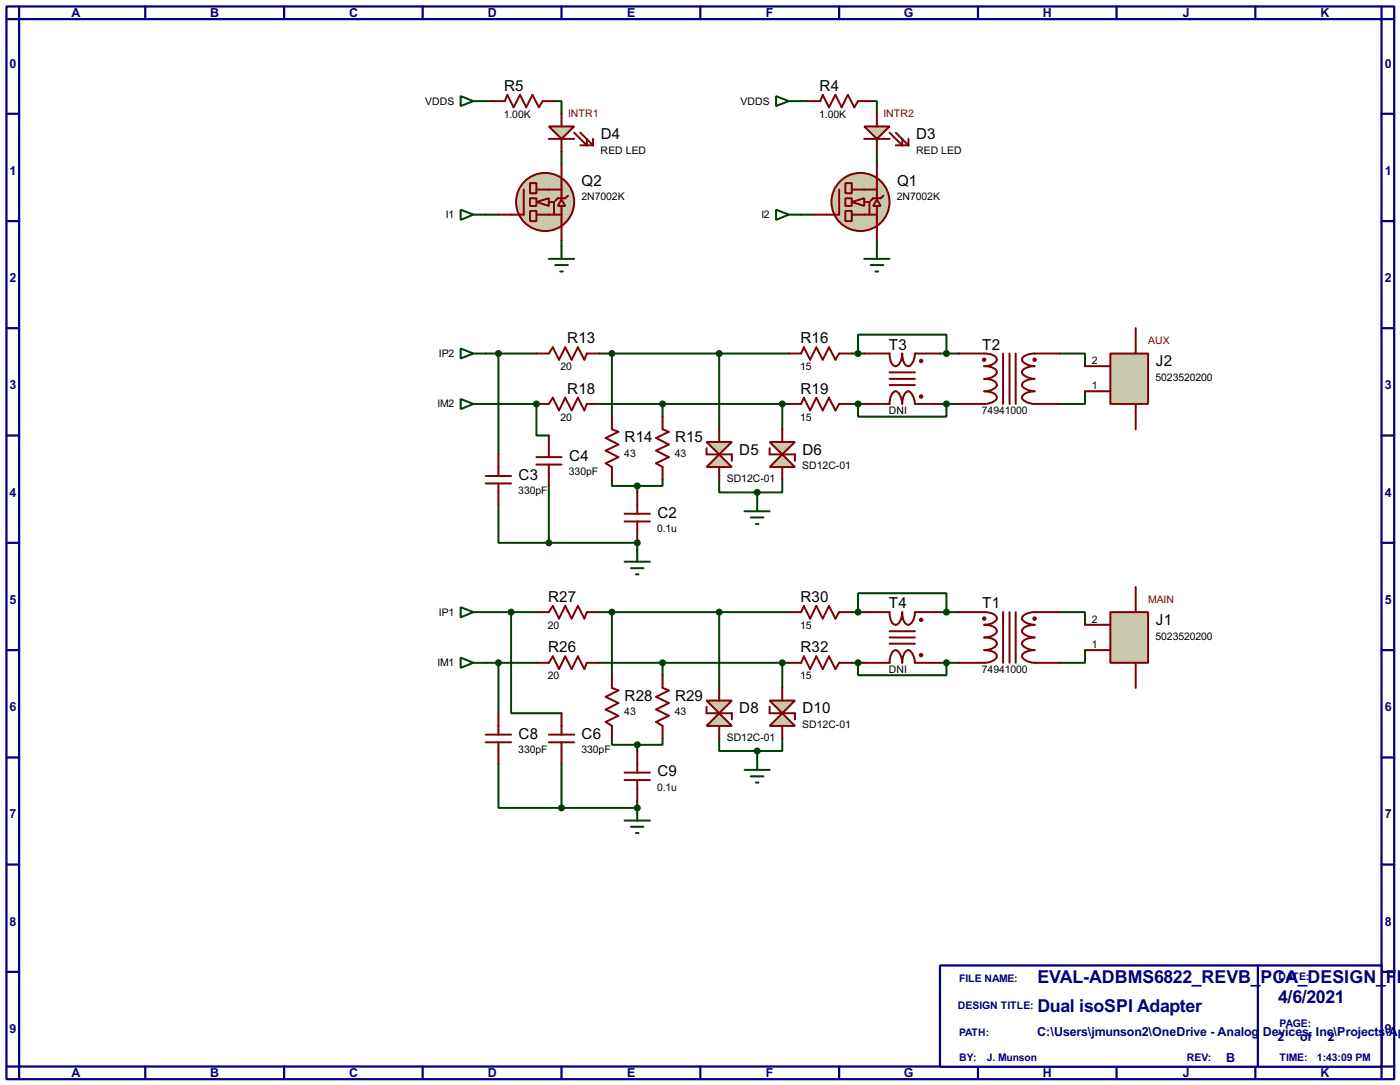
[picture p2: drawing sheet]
<svg xmlns="http://www.w3.org/2000/svg" width="282mm" height="218mm" viewBox="0 0 282 218" stroke-linecap="round" stroke-linejoin="round" font-family="sans-serif">
<g fill="none" stroke="#000080" stroke-width=".45">
<path d="M1.3 1.3h279.4v215.9h-279.4zM3.9 3.9h274.3v210.8h-274.3zM3.9 1.3v2.6h-2.6M29.3 1.3v2.6M57.2 1.3v2.6M85.1 1.3v2.6M113.1 1.3v2.6M141 1.3v2.6M169 1.3v2.6M196.9 1.3v2.6M224.8 1.3v2.6M252.8 1.3v2.6"/>
<path d="M278.2 1.3v2.6h2.5M1.3 22.9h2.6M278.2 22.9h2.5M1.3 44.5h2.6M278.2 44.5h2.5M1.3 66.1h2.6M278.2 66.1h2.5M1.3 87.7h2.6M278.2 87.7h2.5M1.3 109.3h2.6M278.2 109.3h2.5M1.3 130.9h2.6"/>
<path d="M278.2 130.9h2.5M1.3 152.5h2.6M278.2 152.5h2.5M1.3 174h2.6M278.2 174h2.5M1.3 195.6h2.6M278.2 195.6h2.5M1.3 214.7h2.6v2.5M29.3 214.7v2.5M57.2 214.7v2.5M85.1 214.7v2.5M113.1 214.7v2.5"/>
<path d="M141 214.7v2.5M169 214.7v2.5M196.9 214.7v2.5M224.8 214.7v2.5M252.8 214.7v2.5M280.7 214.7h-2.5v2.5"/>
</g>
<path d="M189.3 194.3h88.9v20.4h-88.9z" fill="#fff" stroke="#000080" stroke-width=".45"/>
<path d="M253.3 194.3v20.4" fill="none" stroke="#000080" stroke-width=".45"/>
<g fill="none" stroke="#004000" stroke-width=".4">
<path d="M108 123.2h-5.1v20.4h10.2M108 133.4h-7.6v10.2M120.7 133.4h38.1M120.7 123.2h38.1M123.2 123.2v12.7M133.4 133.4v2.5M144.8 123.2v15.3M157.5 133.4v5.1M123.2 148.6v1.3h5.1M128.3 149.9v1.3M133.4 148.6v1.3h-5.1M144.8 148.6v2.6h7.7"/>
<path d="M152.5 151.2v1.3M157.5 148.6v2.6h-5M128.3 161.3v1.3"/>
</g>
<circle cx="128.3" cy="162.6" r=".2" fill="#004000"/>
<g fill="none" stroke="#004000" stroke-width=".4">
<path d="M108 71.2h-7.6v20.3M120.7 81.3h38.1M123.2 96.6v1.2h5.1M128.3 97.8v1.3M133.4 96.6v1.2h-5.1M133.4 81.3v2.6M144.8 96.6v2.5h7.7M152.5 99.1v1.3M157.5 96.6v2.5h-5M157.5 81.3v5.1M213.4 123.2h5.1v2.6M218.5 130.9v2.5h-5.1"/>
<path d="M100.4 153.7v8.9h12.7M113.1 153.7v8.9M113.1 162.6h15.2"/>
</g>
<circle cx="108" cy="81.3" r=".2" fill="#004000"/>
<path d="M97.8 71.2h2.6M213.4 71.2h5.1v2.5M218.5 78.8v2.5h-5.1M97.8 81.3h10.2v6.4h2.5M110.5 97.8v11.5h-10.1v-7.6M128.3 109.3v1.2M97.8 133.4h2.6M97.8 123.2h5.1" fill="none" stroke="#004000" stroke-width=".4"/>
<circle cx="128.3" cy="109.3" r=".2" fill="#004000"/>
<g fill="none" stroke="#004000" stroke-width=".4">
<path d="M97.8 20.4h1.3M111.8 20.4h1.3v2.5M113.1 30.5v2.6M161.3 20.4h1.3M175.3 20.4h1.3v2.5M176.6 30.5v2.6M97.8 43.2h2.6M113.1 48.3v1.3M161.3 43.2h2.6M176.6 48.3v1.3M120.7 71.2h38.1M123.2 71.2v12.7"/>
<path d="M144.8 71.2v15.2M171.5 71.2h2.5M172.8 71.2v-3.8h17.8v3.8M189.3 71.2h3.8M171.5 81.3h2.5M172.8 81.3v2.6h17.8v-2.6M189.3 81.3h3.8M110.5 109.3h17.8M171.5 123.2h2.5M171.5 133.4h2.5M172.8 123.2v-3.8h17.8v3.8M172.8 133.4v2.5h17.8v-2.5"/>
<path d="M189.3 123.2h3.8M189.3 133.4h3.8M125.8 165.2h5.1M127.1 166.4h2.5M128.1 167.7h.5M128.3 162.6v2.6"/>
</g>
<path d="M123.2 135.9v2.6l1.3 .5-2.5 1.3 2.5 1.2-2.5 1.3 2.5 1.3-2.5 1.2 1.2 .8v2.5M133.4 135.9v2.6l1.3 .5-2.6 1.3 2.6 1.2-2.6 1.3 2.6 1.3-2.6 1.2 1.3 .8v2.5M158.8 133.4h2.5l.6-1.3 1.2 2.6 1.3-2.6 1.3 2.6 1.2-2.6 1.3 2.6 .8-1.3h2.5M158.8 123.2h2.5l.6-1.2 1.2 2.5 1.3-2.5 1.3 2.5 1.2-2.5 1.3 2.5 .8-1.3h2.5M125.8 157h5.1M125.8 155.5h5.1M128.3 151.2v4.3M128.3 157v4.3" fill="none" stroke="#800000" stroke-width=".4"/>
<circle cx="128.3" cy="149.9" r=".5" fill="#004000" stroke="#004000" stroke-width=".4"/>
<path d="M223.6 123.2h7.6v10.2h-7.6z" fill="#c8c8aa" stroke="#800000" stroke-width=".4"/>
<path d="M228.7 118.2v5M218.5 130.9h5.1M218.5 125.8h5.1M228.7 133.4v5.1" fill="none" stroke="#800000" stroke-width=".4"/>
<path d="M149.9 155h5.1M151.2 156.3h2.5M152.2 157.5h.5M152.5 152.5v2.5" fill="none" stroke="#004000" stroke-width=".4"/>
<path d="M155 141h5.1l-2.6 2.6z" fill="#c8c8aa" stroke="#800000" stroke-width=".4"/>
<path d="M155 142.3v1.3h5.1v1.2" fill="none" stroke="#800000" stroke-width=".4"/>
<path d="M155 146.1l2.5-2.5 2.6 2.5z" fill="#c8c8aa" stroke="#800000" stroke-width=".4"/>
<path d="M157.5 138.5v2.5M157.5 146.1v2.5" fill="none" stroke="#800000" stroke-width=".4"/>
<path d="M142.3 141h5.1l-2.6 2.6z" fill="#c8c8aa" stroke="#800000" stroke-width=".4"/>
<path d="M142.3 142.3v1.3h5.1v1.2" fill="none" stroke="#800000" stroke-width=".4"/>
<path d="M142.3 146.1l2.5-2.5 2.6 2.5z" fill="#c8c8aa" stroke="#800000" stroke-width=".4"/>
<g fill="none" stroke="#800000" stroke-width=".4">
<path d="M108 123.2h2.5l.8-1.2 1.3 2.5 1.2-2.5 1.3 2.5 1.3-2.5 1.3 2.5 .5-1.3h2.5M108 133.4h2.5l.8-1.3 1.3 2.6 1.2-2.6 1.3 2.6 1.3-2.6 1.3 2.6 .5-1.3h2.5M144.8 138.5v2.5M179.1 133.4a2.31 2.31 0 0 1 1.3-2.5 2.61 2.61 0 0 1 1.3 2.5 2.31 2.31 0 0 1 1.2-2.5 2.7 2.7 0 0 1 1.3 2.5M179.1 123.2a2.91 2.91 0 0 0 .9 2.5 .93 .93 0 0 0 1.2-.6l.4-1.2 .1-.7a2.91 2.91 0 0 0 .8 2.5 .91 .91 0 0 0 1.2-.6l.4-1.2 .1-.7M179.1 128.3h5.1M179.1 129.6h5.1M179.1 127.1h5.1M97.8 149.4h5.1M97.8 147.9h5.1M100.4 143.6v4.3M100.4 149.4v4.3"/>
<path d="M110.5 149.4h5.1M110.5 147.9h5.1M113.1 143.6v4.3M113.1 149.4v4.3M144.8 146.1v2.5"/>
</g>
<g fill="#004000" stroke="#004000" stroke-width=".4">
<circle cx="152.4" cy="151.2" r=".5"/>
<circle cx="157.5" cy="133.4" r=".5"/>
<circle cx="144.8" cy="123.2" r=".5"/>
<circle cx="133.4" cy="133.4" r=".5"/>
<circle cx="123.2" cy="123.2" r=".5"/>
<circle cx="102.9" cy="123.2" r=".5"/>
<circle cx="100.3" cy="133.4" r=".5"/>
<circle cx="128.3" cy="162.6" r=".5"/>
<circle cx="113" cy="162.6" r=".5"/>
</g>
<g fill="#c8c8aa" stroke="#800000" stroke-width=".4">
<circle cx="185.5" cy="124.8" r=".25"/>
<circle cx="185.5" cy="131.9" r=".25"/>
</g>
<path d="M174 133.4h5.1M174 123.2h5.1M184.2 133.4h5.1M184.2 123.2h5.1M198.2 123.2a2.92 2.92 0 0 1 2.4 .9 .88 .88 0 0 1-.6 1.2l-1.1 .4-.7 .1a2.89 2.89 0 0 1 2.4 .9 .89 .89 0 0 1-.6 1.2l-1.1 .3-.7 .1a2.96 2.96 0 0 1 2.4 .9 .92 .92 0 0 1-.6 1.2l-1.1 .4-.7 .1a2.96 2.96 0 0 1 2.4 .8 .91 .91 0 0 1-.6 1.2l-1.1 .4-.7 .1M202 123.2v10.2M203.3 123.2v10.2M204.5 123.2v10.2M208.3 123.2a2.37 2.37 0 0 0-2.5 1.3 2.75 2.75 0 0 0 2.5 1.3 2.31 2.31 0 0 0-2.5 1.3 2.75 2.75 0 0 0 2.5 1.2 2.35 2.35 0 0 0-2.5 1.3 2.67 2.67 0 0 0 2.5 1.3 2.35 2.35 0 0 0-2.5 1.2 2.76 2.76 0 0 0 2.5 1.3" fill="none" stroke="#800000" stroke-width=".4"/>
<g fill="#c8c8aa" stroke="#800000" stroke-width=".4">
<circle cx="198.2" cy="124.5" r=".25"/>
<circle cx="208.3" cy="124.5" r=".25"/>
</g>
<path d="M158.8 71.2h2.5l.6-1.3 1.2 2.5 1.3-2.5 1.3 2.5 1.2-2.5 1.3 2.5 .8-1.2h2.5M123.2 83.9v2.5l1.3 .5-2.5 1.3 2.5 1.3-2.5 1.2 2.5 1.3-2.5 1.3 1.2 .7v2.6M128.3 99.1v4.3M133.4 83.9v2.5l1.3 .5-2.6 1.3 2.6 1.3-2.6 1.2 2.6 1.3-2.6 1.3 1.3 .7v2.6M158.8 81.3h2.5l.6-1.2 1.2 2.5 1.3-2.5 1.3 2.5 1.2-2.5 1.3 2.5 .8-1.3h2.5M125.8 105h5.1M125.8 103.4h5.1M128.3 105v4.3M193.1 123.2h5.1M193.1 133.4h5.1M208.3 123.2h5.1M208.3 133.4h5.1" fill="none" stroke="#800000" stroke-width=".4"/>
<circle cx="128.3" cy="97.8" r=".5" fill="#004000" stroke="#004000" stroke-width=".4"/>
<path d="M223.6 71.2h7.6v10.1h-7.6z" fill="#c8c8aa" stroke="#800000" stroke-width=".4"/>
<path d="M218.5 78.8h5.1M218.5 73.7h5.1M228.7 66.1v5.1M228.7 81.3v5.1" fill="none" stroke="#800000" stroke-width=".4"/>
<path d="M149.9 102.9h5.1M151.2 104.2h2.5M152.2 105.5h.5M152.5 100.4v2.5" fill="none" stroke="#004000" stroke-width=".4"/>
<path d="M155 89h5.1l-2.6 2.5z" fill="#c8c8aa" stroke="#800000" stroke-width=".4"/>
<path d="M155 90.2v1.3h5.1v1.3" fill="none" stroke="#800000" stroke-width=".4"/>
<path d="M155 94l2.5-2.5 2.6 2.5z" fill="#c8c8aa" stroke="#800000" stroke-width=".4"/>
<path d="M157.5 86.4v2.6M157.5 94v2.6" fill="none" stroke="#800000" stroke-width=".4"/>
<path d="M142.3 89h5.1l-2.6 2.5z" fill="#c8c8aa" stroke="#800000" stroke-width=".4"/>
<path d="M142.3 90.2v1.3h5.1v1.3" fill="none" stroke="#800000" stroke-width=".4"/>
<path d="M142.3 94l2.5-2.5 2.6 2.5z" fill="#c8c8aa" stroke="#800000" stroke-width=".4"/>
<g fill="none" stroke="#800000" stroke-width=".4">
<path d="M108 71.2h2.5l.8-1.3 1.3 2.5 1.2-2.5 1.3 2.5 1.3-2.5 1.3 2.5 .5-1.2h2.5M179.1 71.2a2.96 2.96 0 0 0 .9 2.4 .92 .92 0 0 0 1.2-.6l.4-1.1 .1-.7a2.96 2.96 0 0 0 .8 2.4 .91 .91 0 0 0 1.2-.6l.4-1.1 .1-.7M179.1 76.3h5.1M179.1 77.5h5.1M179.1 75h5.1M97.8 95.8h5.1M97.8 97.3h5.1M100.4 91.5v4.3M100.4 97.3v4.4M108 81.3h2.5l.8-1.2 1.3 2.5 1.2-2.5 1.3 2.5 1.3-2.5 1.3 2.5 .5-1.3h2.5M108 92h5.1M108 93.5h5.1"/>
<path d="M110.5 87.7v4.3M110.5 93.5v4.3M144.8 86.4v2.6M144.8 94v2.6M179.1 81.3a2.35 2.35 0 0 1 1.3-2.5 2.67 2.67 0 0 1 1.3 2.5 2.35 2.35 0 0 1 1.2-2.5 2.76 2.76 0 0 1 1.3 2.5"/>
</g>
<g fill="#004000" stroke="#004000" stroke-width=".4">
<circle cx="152.4" cy="99.1" r=".5"/>
<circle cx="157.5" cy="81.3" r=".5"/>
<circle cx="133.4" cy="81.3" r=".5"/>
<circle cx="100.3" cy="71.2" r=".5"/>
<circle cx="108" cy="81.3" r=".5"/>
</g>
<g fill="#c8c8aa" stroke="#800000" stroke-width=".4">
<circle cx="185.5" cy="72.7" r=".25"/>
<circle cx="185.5" cy="79.8" r=".25"/>
</g>
<path d="M174 71.2h5.1M184.2 71.2h5.1M198.2 71.2a2.96 2.96 0 0 1 2.4 .8 .92 .92 0 0 1-.6 1.3l-1.1 .3-.7 .1a2.96 2.96 0 0 1 2.4 .9 .91 .91 0 0 1-.6 1.2l-1.1 .4-.7 .1a2.96 2.96 0 0 1 2.4 .8 .88 .88 0 0 1-.6 1.2l-1.1 .4-.7 .1a2.92 2.92 0 0 1 2.4 .9 .88 .88 0 0 1-.6 1.2l-1.1 .3-.7 .1M202 71.2v10.1M203.3 71.2v10.1M204.5 71.2v10.1M208.3 71.2a2.35 2.35 0 0 0-2.5 1.2 2.67 2.67 0 0 0 2.5 1.3 2.35 2.35 0 0 0-2.5 1.3 2.76 2.76 0 0 0 2.5 1.3 2.35 2.35 0 0 0-2.5 1.2 2.75 2.75 0 0 0 2.5 1.3 2.37 2.37 0 0 0-2.5 1.3 2.75 2.75 0 0 0 2.5 1.2M174 81.3h5.1M184.2 81.3h5.1" fill="none" stroke="#800000" stroke-width=".4"/>
<g fill="#c8c8aa" stroke="#800000" stroke-width=".4">
<circle cx="198.2" cy="72.4" r=".25"/>
<circle cx="208.3" cy="72.4" r=".25"/>
</g>
<path d="M193.1 71.2h5.1M208.3 71.2h5.1M193.1 81.3h5.1M208.3 81.3h5.1" fill="none" stroke="#800000" stroke-width=".4"/>
<g fill="none" stroke="#004000" stroke-width=".4">
<path d="M92.8 42.2l2.5 1-2.5 1.1zM95.3 43.2h2.5M92.8 70.2l2.5 1-2.5 1zM95.3 71.2h2.5M92.8 80.3l2.5 1-2.5 1.1zM95.3 81.3h2.5M125.8 113.1h5.1M127.1 114.4h2.5M128.1 115.6h.5M128.3 110.5v2.6M92.8 132.4l2.5 1-2.5 1zM92.8 122.2l2.5 1-2.5 1.1z"/>
<path d="M95.3 133.4h2.5M95.3 123.2h2.5"/>
</g>
<g fill="#004000" stroke="#004000" stroke-width=".4">
<circle cx="110.5" cy="109.3" r=".5"/>
<circle cx="128.3" cy="109.3" r=".5"/>
<circle cx="123.2" cy="71.2" r=".5"/>
<circle cx="144.8" cy="71.2" r=".5"/>
</g>
<g fill="#c8c8aa" stroke="#800000" stroke-width=".4">
<path d="M108 40.7l2.5-.8v1.6z"/>
<circle cx="109.7" cy="40.7" r="5.9"/>
</g>
<path d="M106.7 36.9h1.3v2h-1.3z" fill="#c8c8aa" stroke="#800000" stroke-width=".4"/>
<path d="M105.5 38.2v5h-2.6M108 38.2h5.1M108 43.2h5.1M110.5 40.7h1.1v2.5" fill="none" stroke="#800000" stroke-width=".4"/>
<path d="M113.1 40.2l.7 1.3h-1.5z" fill="#c8c8aa" stroke="#800000" stroke-width=".4"/>
<path d="M113.1 35.9v4M114.4 39.4l-.6 .5h-1.5l-.5 .5M113.1 41.5v4.3" fill="none" stroke="#800000" stroke-width=".4"/>
<g fill="#c8c8aa" stroke="#800000" stroke-width=".4">
<path d="M106.7 39.9h1.3v1.6h-1.3z"/>
<path d="M106.7 42.5h1.3v2h-1.3z"/>
</g>
<path d="M113.1 33.1v2.5M100.4 43.2h2.5M113.1 45.8v2.5" fill="none" stroke="#800000" stroke-width=".4"/>
<path d="M92.8 19.4l2.5 1-2.5 1zM95.3 20.4h2.5M110.5 52.1h5.1M111.8 53.4h2.6M112.8 54.7h.5M113.1 49.6v2.5" fill="none" stroke="#004000" stroke-width=".4"/>
<path d="M110.5 25.5h5.1l-2.5 2.5z" fill="#c8c8aa" stroke="#800000" stroke-width=".4"/>
<path d="M99.1 20.4h2.6l.5-1.3 1.2 2.5 1.3-2.5 1.3 2.5 1.2-2.5 1.3 2.5 .8-1.2h2.5M110.5 28h5.1M113.1 22.9v2.6M113.1 28v2.5M115.6 26.7l2.6 2.6v-1.3M116.9 26.7l2.5 2.6M116.9 29.3h2.5M119.4 28v1.3" fill="none" stroke="#800000" stroke-width=".4"/>
<path d="M156.3 42.2l2.5 1-2.5 1.1zM158.8 43.2h2.5" fill="none" stroke="#004000" stroke-width=".4"/>
<g fill="#c8c8aa" stroke="#800000" stroke-width=".4">
<path d="M171.5 40.7l2.5-.8v1.6z"/>
<circle cx="173.2" cy="40.7" r="5.9"/>
</g>
<path d="M170.2 36.9h1.3v2h-1.3z" fill="#c8c8aa" stroke="#800000" stroke-width=".4"/>
<path d="M169 38.2v5h-2.6M171.5 38.2h5.1M171.5 43.2h5.1M174 40.7h1.1v2.5" fill="none" stroke="#800000" stroke-width=".4"/>
<path d="M176.6 40.2l.7 1.3h-1.5z" fill="#c8c8aa" stroke="#800000" stroke-width=".4"/>
<path d="M176.6 35.9v4M177.9 39.4l-.6 .5h-1.5l-.5 .5M176.6 41.5v4.3" fill="none" stroke="#800000" stroke-width=".4"/>
<g fill="#c8c8aa" stroke="#800000" stroke-width=".4">
<path d="M170.2 39.9h1.3v1.6h-1.3z"/>
<path d="M170.2 42.5h1.3v2h-1.3z"/>
</g>
<path d="M176.6 33.1v2.5M163.9 43.2h2.5M176.6 45.8v2.5" fill="none" stroke="#800000" stroke-width=".4"/>
<path d="M156.3 19.4l2.5 1-2.5 1zM158.8 20.4h2.5M174 52.1h5.1M175.3 53.4h2.6M176.3 54.7h.5M176.6 49.6v2.5" fill="none" stroke="#004000" stroke-width=".4"/>
<path d="M174 25.5h5.1l-2.5 2.5z" fill="#c8c8aa" stroke="#800000" stroke-width=".4"/>
<path d="M162.6 20.4h2.6l.5-1.3 1.2 2.5 1.3-2.5 1.3 2.5 1.2-2.5 1.3 2.5 .8-1.2h2.5M174 28h5.1M176.6 22.9v2.6M176.6 28v2.5M179.1 26.7l2.6 2.6v-1.3M180.4 26.7l2.5 2.6M180.4 29.3h2.5M182.9 28v1.3" fill="none" stroke="#800000" stroke-width=".4"/>
<g fill="#004000" stroke="#004000" stroke-width=".4">
<circle cx="172.7" cy="81.3" r=".5"/>
<circle cx="190.5" cy="81.3" r=".5"/>
<circle cx="190.5" cy="71.2" r=".5"/>
<circle cx="172.7" cy="71.2" r=".5"/>
<circle cx="172.7" cy="123.2" r=".5"/>
<circle cx="190.5" cy="123.2" r=".5"/>
<circle cx="190.5" cy="133.4" r=".5"/>
<circle cx="172.7" cy="133.4" r=".5"/>
</g>
<g font-size="4" fill="#000080">
<text x="208.9" y="197.9">EVAL-ADBMS6822_REVB_</text>
<text x="253.8" y="197.9">PCA_DESIGN_</text>
<text x="279" y="197.9">F</text>
<text x="281.2" y="197.9">I</text>
<text x="208.9" y="203.6">Dual isoSPI Adapter</text>
<text x="257.4" y="201.9">4/6/2021</text>
</g>
<g font-size="3.4">
<text x="101.5" y="18.3">R5</text>
<text x="165" y="18.3">R4</text>
<text x="121" y="28">D4</text>
<text x="184.5" y="28">D3</text>
<text x="117.1" y="37.4">Q2</text>
<text x="180.6" y="37.4">Q1</text>
<text x="114.2" y="69.1">R13</text>
<text x="161.2" y="69.1">R16</text>
<text x="179" y="70.4">T3</text>
<text x="197.8" y="70.4">T2</text>
<text x="232.7" y="73.7">J2</text>
<text x="114.2" y="79.3">R18</text>
<text x="161.2" y="79.3">R19</text>
<text x="125.8" y="88.9">R14</text>
<text x="135.9" y="88.9">R15</text>
<text x="114.6" y="92.8">C4</text>
<text x="148.9" y="91.5">D5</text>
<text x="161.6" y="91.5">D6</text>
<text x="104.4" y="96.6">C3</text>
<text x="132.4" y="104.2">C2</text>
<text x="110.4" y="121.2">R27</text>
<text x="161.2" y="121.2">R30</text>
<text x="179" y="122.4">T4</text>
<text x="197.8" y="122.4">T1</text>
<text x="232.7" y="125.8">J1</text>
<text x="110.4" y="131.3">R26</text>
<text x="161.2" y="131.3">R32</text>
<text x="125.8" y="141">R28</text>
<text x="135.9" y="141">R29</text>
<text x="148.9" y="143.6">D8</text>
<text x="161.6" y="143.6">D10</text>
<text x="104.4" y="148.7">C8</text>
<text x="117.1" y="148.7">C6</text>
<text x="132.4" y="156.3">C9</text>
</g>
<g font-size="2.8" fill="#000080">
<text x="14.4" y="3.4">A</text>
<text x="42.3" y="3.4">B</text>
<text x="70.3" y="3.4">C</text>
<text x="98.2" y="3.4">D</text>
<text x="126.2" y="3.4">E</text>
<text x="154.2" y="3.4">F</text>
<text x="181.9" y="3.4">G</text>
<text x="210" y="3.4">H</text>
<text x="238.1" y="3.4">J</text>
<text x="265.9" y="3.4">K</text>
<text x="1.9" y="13.6">0</text>
<text x="278.8" y="13.6">0</text>
<text x="1.9" y="35.2">1</text>
<text x="278.8" y="35.2">1</text>
<text x="1.9" y="56.8">2</text>
<text x="278.8" y="56.8">2</text>
<text x="1.9" y="78.3">3</text>
<text x="278.8" y="78.3">3</text>
<text x="1.9" y="100">4</text>
<text x="278.8" y="100">4</text>
<text x="1.9" y="121.6">5</text>
<text x="278.8" y="121.6">5</text>
<text x="1.9" y="143.1">6</text>
<text x="278.8" y="143.1">6</text>
<text x="1.9" y="164.7">7</text>
<text x="278.8" y="164.7">7</text>
<text x="1.9" y="186.3">8</text>
<text x="278.8" y="186.3">8</text>
<text x="1.9" y="207.9">9</text>
<text x="208.8" y="208.6">C:\Users\jmunson2\OneDrive - Analog</text>
<text x="254.2" y="208.6">Devices, Inc\Projects</text>
<text x="257.2" y="209.6">2</text>
<text x="261.8" y="209.6">of</text>
<text x="267.4" y="209.6">2</text>
<text x="278.8" y="207.9">9</text>
<text x="278.9" y="208.6">\A</text>
<text x="281.5" y="208.6">p</text>
<text x="246.8" y="213.7">B</text>
<text x="14.4" y="216.8">A</text>
<text x="42.3" y="216.8">B</text>
<text x="70.3" y="216.8">C</text>
<text x="98.2" y="216.8">D</text>
<text x="126.2" y="216.8">E</text>
<text x="154.2" y="216.8">F</text>
<text x="181.9" y="216.8">G</text>
<text x="210" y="216.8">H</text>
<text x="238.1" y="216.8">J</text>
<text x="265.9" y="216.8">K</text>
</g>
<g font-size="2.4">
<text x="85.6" y="21.1">VDDS</text>
<text x="101.5" y="23.7">1.00K</text>
<text x="149.1" y="21.1">VDDS</text>
<text x="165" y="23.7">1.00K</text>
<text x="120.9" y="31">RED LED</text>
<text x="184.4" y="31">RED LED</text>
<text x="117.1" y="40.4">2N7002K</text>
<text x="180.6" y="40.4">2N7002K</text>
<text x="89.8" y="43.9">I1</text>
<text x="153.3" y="43.9">I2</text>
<text x="88.4" y="71.9">IP2</text>
<text x="112.9" y="74.5">20</text>
<text x="161.1" y="74.5">15</text>
<text x="219.9" y="73.3">2</text>
<text x="232.7" y="76.7">5023520200</text>
<text x="88.1" y="82">IM2</text>
<text x="178.9" y="83.4">DNI</text>
<text x="197.7" y="83.4">74941000</text>
<text x="219.9" y="78.3">1</text>
<text x="112.9" y="84.7">20</text>
<text x="161.1" y="84.7">15</text>
<text x="114.6" y="95.7">330pF</text>
<text x="125.7" y="91.9">43</text>
<text x="135.9" y="91.9">43</text>
<text x="161.5" y="94.5">SD12C-01</text>
<text x="104.4" y="99.5">330pF</text>
<text x="146.3" y="97">SD12C-01</text>
<text x="132.3" y="107.2">0.1u</text>
<text x="88.4" y="123.9">IP1</text>
<text x="219.9" y="125.4">2</text>
<text x="110.3" y="126.6">20</text>
<text x="161.1" y="126.6">15</text>
<text x="219.9" y="130.5">1</text>
<text x="232.7" y="128.8">5023520200</text>
<text x="88.1" y="134.1">IM1</text>
<text x="110.3" y="136.8">20</text>
<text x="161.1" y="136.8">15</text>
<text x="178.9" y="135.5">DNI</text>
<text x="197.7" y="135.5">74941000</text>
<text x="125.7" y="144">43</text>
<text x="135.9" y="144">43</text>
<text x="146.3" y="149.1">SD12C-01</text>
<text x="161.5" y="146.5">SD12C-01</text>
<text x="104.4" y="151.6">330pF</text>
<text x="117.1" y="151.6">330pF</text>
<text x="132.3" y="159.2">0.1u</text>
</g>
<g font-size="2.4" fill="#800000">
<text x="114.4" y="23.5">INTR1</text>
<text x="177.9" y="23.5">INTR2</text>
<text x="231.2" y="69.3">AUX</text>
<text x="231.2" y="121.3">MAIN</text>
</g>
<g font-size="2.4" fill="#000080">
<text x="193.1" y="197.7">FILE NAME:</text>
<text x="257.4" y="197.2">DATE:</text>
<text x="192.8" y="203.1">DESIGN TITLE:</text>
<text x="193.1" y="208.5">PATH:</text>
<text x="257.6" y="206.6">PAGE:</text>
<text x="193.1" y="213.5">BY:</text>
<text x="198.7" y="213.5">J. Munson</text>
<text x="238.9" y="213.5">REV:</text>
<text x="257.6" y="213.5">TIME:</text>
<text x="265.2" y="213.5">1:43:09 PM</text>
</g>
</svg>
